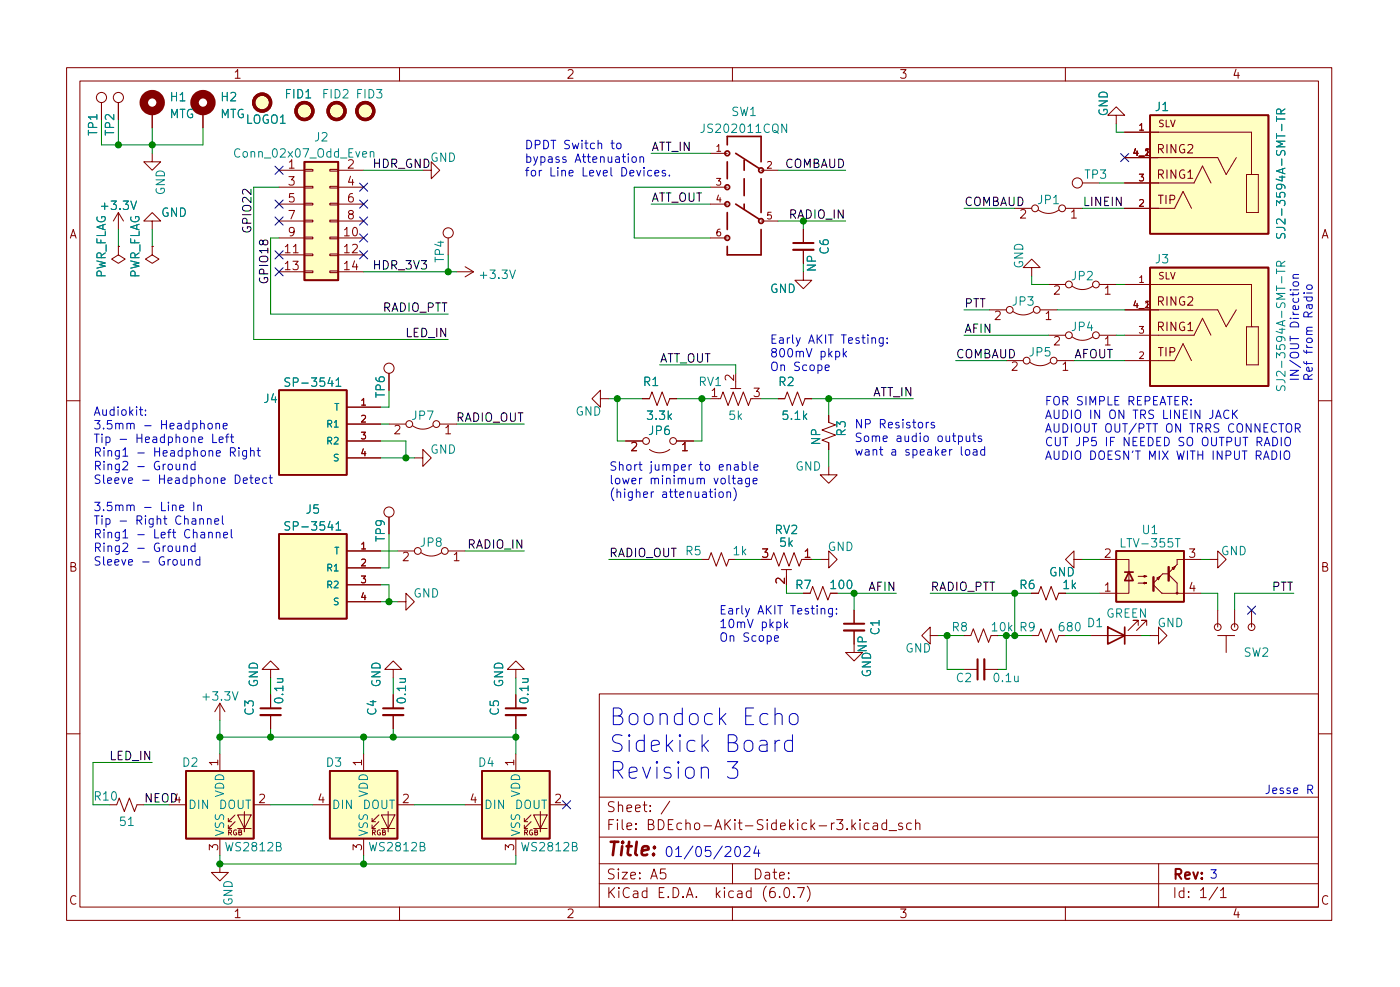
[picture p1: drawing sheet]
<svg xmlns="http://www.w3.org/2000/svg" width="210mm" height="148mm" viewBox="0 0 210 148" stroke-linecap="round" stroke-linejoin="round" font-family="sans-serif">
<g fill="none" stroke="#840000" stroke-width=".15">
<path d="M10 10.2h190v128h-190zM12 12.2h186v124h-186zM15.2 15.4v2.5M17.8 15.4v2.5M22.9 16.7v2.5M30.5 16.7v2.5M60 10.2v2M110 10.2v2M160 10.2v2M167.6 17.3h1.3l-1.3-1.3-1.2 1.3h1.2v1.3M168.9 19.8h19.1v6.4M17.8 37v1.3l1 .6-1 .6-1-.6 1-.6"/>
<path d="M17.8 37h.1M17.8 31.9v2.6M17.8 31.9l-.8 1.3M17.8 31.9l.7 1.3M22.9 23v1.3h1.2l-1.2 1.3-1.3-1.3h1.3M22.9 33.2h1.2l-1.2-1.3-1.3 1.3h1.3v1.3M22.9 37v1.3l1 .6-1 .6-1.1-.6 1.1-.6M22.9 37h.1M41.9 25.6h3.8M41.9 35.7h3.8M41.9 38.3h3.8M41.9 28.1h3.8"/>
<path d="M41.9 30.6h3.8M41.9 33.2h3.8M45.7 38.1h1.3v.3h-1.3zM45.7 35.6h1.3v.2h-1.3zM45.7 33.1h1.3v.2h-1.3zM45.7 30.5h1.3v.3h-1.3zM45.7 28h1.3v.2h-1.3zM45.7 25.4h1.3v.3h-1.3zM49.5 38.1h1.3v.3h-1.3zM49.5 35.6h1.3v.2h-1.3zM49.5 33.1h1.3v.2h-1.3zM49.5 30.5h1.3v.3h-1.3z"/>
<path d="M49.5 28h1.3v.2h-1.3zM49.5 25.4h1.3v.3h-1.3zM50.8 25.6h3.8M50.8 35.7h3.8M50.8 38.3h3.8M50.8 28.1h3.8M50.8 30.6h3.8M50.8 33.2h3.8M63.5 25.6h1.3v-1.3l1.2 1.3-1.2 1.2v-1.2M67.3 35.7v2.6M106.7 35.7h2.5M106.7 28.1h2.5"/>
<path d="M106.7 30.6h2.5M106.7 23h2.5M114.3 25.6h2.5M114.3 33.2h2.5M120.6 34.5v2M120.6 37.5v2M152.4 31.3h2.5M156 31.5a2.54 2.54 0 0 0 3 0M160 31.3h2.6M168.9 23.7h14l1.2 2.5 1.6-2.5M168.9 27.5h10.4l1.3-2.6 1.3 2.6M168.9 31.3h7.5l1.3-2.6 1.2 2.6"/>
<path d="M187.2 26.2h1.8v5.7h-1.8zM41.9 40.8h3.8M45.7 40.7h1.3v.2h-1.3zM49.5 40.7h1.3v.2h-1.3zM50.8 40.8h3.8M68.6 40.8h2.5M69.8 40l1.3 .8M71.1 40.8l-1.3 .8M90.2 59.9v-1.3l-1.3 1.3 1.3 1.2v-1.2h1.2M96.5 59.9h1l.4-1.1 .8 2.1 .7-2.1 .8 2.1 .4-1h1M107.9 59.9h.3l.4-1.1 .7 2.1 .8-2.1 .8 2.1 .7-2.1 .8 2.1 .4-1M109.7 58.3h1.6"/>
<path d="M110.5 57.3v1M116.8 59.9h1.1l.3-1.1 .8 2.1 .8-2.1 .7 2.1 .4-1h1M120.6 40.8v1.3h1.3l-1.3 1.2-1.2-1.2h1.2M148.6 46.5h2.5M151.1 54.1h2.6M152.1 46.8a2.54 2.54 0 0 0 3.1 0M154.7 54.4a2.54 2.54 0 0 0 3 0M154.9 40.2h1.3l-1.3-1.3-1.2 1.3h1.2v1.2M156.2 46.5h2.5M157.5 50.3h2.5M157.5 42.7h2.5M158.7 54.1h2.6"/>
<path d="M161 43a2.54 2.54 0 0 0 3.1 0M161 50.6a2.54 2.54 0 0 0 3.1 0M165.1 50.3h2.5M165.1 42.7h2.5M168.9 42.7h19.1v6.4M168.9 46.5h14l1.2 2.6 1.6-2.6M168.9 50.3h10.4l1.3-2.5 1.3 2.5M168.9 54.1h7.5l1.3-2.5 1.2 2.5M187.2 49.1h1.8v5.7h-1.8zM10 60.2h2M52.1 63.7h5M52.1 61.1h5"/>
<path d="M52.1 66.2h5M52.1 68.7h5M58.4 63.7h2.6M62 63.9a2.54 2.54 0 0 0 3 0M62.2 68.7h1.3v-1.2l1.3 1.2-1.3 1.3v-1.3M66 63.7h2.6M94 66.2h2.5M97.5 67.5a2.54 2.54 0 0 0 3.1 0M101.6 66.2h2.5M124.5 62.4v1l1 .4-2.1 .7 2.1 .8-2.1 .8 1.1 .4v1M124.5 70v1.3h1.2l-1.2 1.3-1.3-1.3h1.3M198 60.2h2"/>
<path d="M52.1 82.7h5M52.1 85.3h5M52.1 87.8h5M52.1 90.3h5M59.7 90.3h1.3v-1.2l1.2 1.2-1.2 1.3v-1.3M59.7 82.7h2.5M63.2 83a2.54 2.54 0 0 0 3.1 0M67.3 82.7h2.5M105.4 84h1l.4-1 .8 2 .7-2 .8 2 .4-1h1M115.8 84l.4-1 .8 2 .7-2 .8 2 .8-2 .7 2 .4-1M117.3 85.5h1.6M118.1 85.5v1"/>
<path d="M120.6 89.1h1.1l.3-1.1 .8 2.1 .8-2.1 .7 2.1 .4-1M123.2 84h1.3v-1.3l1.2 1.3-1.2 1.3v-1.3M128.3 94.6v3.4h1.2l-1.2 1.2-1.3-1.2h1.3M128.3 91.6v2M139.7 95.4v-1.3l-1.3 1.3 1.3 1.3v-1.3h1.3M145.8 95.4l.4-1 .7 2 .8-2 .8 2 .3-1M156 89.1l.3-1.1 .8 2.1 .8-2.1 .7 2.1 .4-1h1M156 95.4l.3-1 .8 2 .8-2 .7 2 .4-1M161.3 84v-1.3l-1.3 1.3 1.3 1.3v-1.3h1.3M163.8 95.4h7.6M165.1 84h4.4v1.9M169.5 85.8v3.3h-4.4"/>
<path d="M170.9 86.5h1.3l-.4-.1v.2l.4-.1M170.9 87.5h1.3l-.4-.1v.3l.4-.2M170.9 93.9v-.8h-.7h.7l-1.5 1.5M172.2 93.9v-.8h-.8h.8l-1.5 1.5M172.7 95.4h1.3v-1.3l1.3 1.3-1.3 1.3v-1.3M173.2 87.8l1.3 1.3h5.8M173.7 86.8l.5-.3-.2 .5zM175.5 86.1h-.9l-1.4 1.4M175.5 86.3l1.3 1.2v1.6M176 85.3l.5-.3-.2 .5zM180.3 84h-3.5v.7l-1.3 1.3M181.6 84h1.3v-1.3l1.2 1.3-1.2 1.3v-1.3"/>
<path d="M182.9 95.4h2.5M182.9 91.6v2.5M184.1 95.4v2.6M185.4 91.6v2.5M188 91.6v2.5M10 110.2h2M33 105.6l-.7 1.2M33 105.6v2.5M33 113.2v2.5M33 105.6l.8 1.2M40.6 100.5h1.3l-1.3-1.3-1.2 1.3h1.2v1.3M40.6 104.3v2"/>
<path d="M40.6 107.3v2.1M54.6 113.2v2.5M59.1 100.5h1.2l-1.2-1.3-1.3 1.3h1.3v1.3M59.1 104.3v2M59.1 107.3v2.1M77.5 100.5h1.2l-1.2-1.3-1.3 1.3h1.3v1.3M77.5 104.3v2M77.5 107.3v2.1M77.5 113.2v2.5M90 104.2h108v32h-108zM90 119.7h108M144.8 100.5h2"/>
<path d="M147.8 100.5h2.1M198 110.2h2M17.5 120.8l.4-1 .8 2 .7-2 .8 2 .4-1h1M25.4 120.8h2.5M33 129.7v1.3h1.3l-1.3 1.2-1.3-1.2h1.3M33 125.9v2.5M34.3 123.4h.5M35.3 123.4l-1 1v-.5M35.3 122.3l-1 1.1v-.6M35.7 122.3h2l-1 2.1zM35.7 124.4h2M36.7 121.8v3.1"/>
<path d="M38.1 120.8h2.5M47 120.8h2.5M54.6 125.9v2.5M55.9 123.4h.5M56.9 123.4l-1 1v-.5M56.9 122.3l-1 1.1v-.6M57.3 122.3h2l-1 2.1zM57.3 124.4h2M58.3 121.8v3.1M59.7 120.8h2.5M60 136.2v2M69.8 120.8h2.6"/>
<path d="M77.5 125.9v2.5M78.7 123.4h.5M79.8 123.4l-1.1 1v-.5M79.8 122.3l-1.1 1.1v-.6M80.1 122.3h2.1l-1 2.1zM80.1 124.4h2.1M81.2 121.8v3.1M82.5 120.8h2.6M90 132.7h108M90 129.7h108M90 125.7h108M99.9 130.4h-.7v.8l.2-.2 .5 .1 .1 .2-.1 .5-.2 .1h-.3l-.2-.1"/>
<path d="M100.6 120.3l-1.3 1.9M110 136.2v2M110 129.7v3M117.1 134.6v.1M117.9 133.3l.3-.1a.94 .94 0 0 1 0 1.5h-.1a1 1 0 0 1-.2-1.4zM119.2 134.6v.1M119.8 133.2h1l-.6 1.5M121.2 133a1.72 1.72 0 0 1 0 2.3M129.2 123v.2M130.5 123.6l-.4-.1-.3 .3v.5l.1 .2h.6M131.2 123.6h.5l.1 .9M131.8 123.9l-.5 .1a.29 .29 0 0 0-.2 .3 .29 .29 0 0 0 .2 .2h.5"/>
<path d="M133.2 123.6l-.5-.1-.3 .3v.5l.2 .2h.6M133.2 123v1.5M133.5 124.7h1.2M135.5 123.6l-.3-.1-.3 .3 .1 .2 .5 .1v.4h-.6M136.9 123.6l-.5-.1-.2 .3v.5l.1 .2h.6M137.5 123.7a.37 .37 0 0 1 .7 .1v.7M137.5 123v1.5M160 136.2v2M174 129.7v6.5M182.9 133.2l-1.3 1.9M183.3 133.7l.4-.5v1.5M183.3 134.7h.9"/>
<circle cx="15.2" cy="14.6" r=".76"/>
<circle cx="17.8" cy="14.6" r=".76"/>
<circle cx="67.3" cy="35" r=".76"/>
<circle cx="155.4" cy="31.3" r=".51"/>
<circle cx="159.5" cy="31.3" r=".51"/>
<circle cx="161.8" cy="27.5" r=".76"/>
<circle cx="58.4" cy="55.3" r=".76"/>
<circle cx="151.6" cy="46.5" r=".51"/>
<circle cx="154.2" cy="54.1" r=".51"/>
<circle cx="155.7" cy="46.5" r=".51"/>
<circle cx="158.2" cy="54.1" r=".51"/>
<circle cx="160.5" cy="42.7" r=".51"/>
<circle cx="160.5" cy="50.3" r=".51"/>
<circle cx="164.6" cy="42.7" r=".51"/>
<circle cx="164.6" cy="50.3" r=".51"/>
<circle cx="58.4" cy="76.9" r=".76"/>
<circle cx="61.5" cy="63.7" r=".51"/>
<circle cx="65.5" cy="63.7" r=".51"/>
<circle cx="97" cy="66.2" r=".51"/>
<circle cx="101.1" cy="66.2" r=".51"/>
<circle cx="62.7" cy="82.7" r=".51"/>
<circle cx="66.8" cy="82.7" r=".51"/>
<circle cx="176.8" cy="89.1" r=".13"/>
<circle cx="182.9" cy="94.1" r=".51"/>
<circle cx="185.4" cy="94.1" r=".51"/>
<circle cx="188" cy="94.1" r=".51"/>
</g>
<g fill="#ffffc2" stroke="#ffffc2" stroke-width=".15">
<path d="M172.7 40.2h17.8v17.7h-17.8z"/>
<path d="M27.9 115.7h10.2v10.2h-10.2z"/>
<path d="M41.9 80.2h10.2v12.7h-10.2z"/>
<path d="M49.5 115.7h10.2v10.2h-10.2z"/>
<path d="M45.7 24.3h5.1v17.8h-5.1z"/>
<path d="M172.7 17.3h17.8v17.8h-17.8z"/>
<path d="M41.9 58.6h10.2v12.7h-10.2z"/>
<path d="M167.6 82.7h10.2v7.6h-10.2z"/>
<path d="M72.4 115.7h10.1v10.2h-10.1z"/>
<circle cx="50.5" cy="16.7" r="1.27"/>
<circle cx="39.4" cy="15.4" r="1.27"/>
<circle cx="54.9" cy="16.7" r="1.27"/>
<circle cx="45.7" cy="16.7" r="1.27"/>
</g>
<g fill="none" stroke="#840000" stroke-width=".25">
<path d="M172.7 17.3h17.8v17.8h-17.8zM45.7 24.3h5.1v17.8h-5.1zM109.2 21.8v-1.3h5.1v3.8M109.2 24.3v2.5M109.2 31.9v2.6M110.5 30.6l3.5 2.3M110.5 23l3.5 2.3M111.8 24v1.6M111.8 26.8v2.6M111.8 30.6v.8M114.3 34.5v3.8h-5.1v-1.3M114.3 26.8v5.1"/>
<path d="M41.9 58.6h10.2v12.7h-10.2zM172.7 40.2h17.8v17.7h-17.8zM41.9 80.2h10.2v12.7h-10.2zM166.4 94.1l2.5 1.3-2.5 1.3zM167.6 82.7h10.2v7.6h-10.2zM168.9 85.9h1.3M168.9 94.1v2.6M169.5 85.9l.7 1.3h-1.3zM27.9 115.7h10.2v10.2h-10.2zM49.5 115.7h10.2v10.2h-10.2zM72.4 115.7h10.1v10.2h-10.1z"/>
<circle cx="109.2" cy="35.7" r=".36"/>
<circle cx="109.2" cy="30.6" r=".36"/>
<circle cx="109.2" cy="23" r=".36"/>
<circle cx="109.2" cy="28.1" r=".36"/>
<circle cx="114.3" cy="25.6" r=".36"/>
<circle cx="114.3" cy="33.2" r=".36"/>
</g>
<g fill="none" stroke="#008484" stroke-width=".15">
<path d="M191.7 17.5v.7M192.4 17.1l-.1-.6-.2-.1h-.3l-.1 .2v.5h1.3M193 16.4l-.6 .4M55.6 22.9l.2-.2 .3 .1 .1 .8M55.6 22.7v.9M191.8 35l-.1 .5 .1 .2h.4l.2-.5 .3-.2 .3 .3-.1 .5M192.4 39.9l-.1-.6-.2-.1-.3 .1-.1 .2v.4h1.3M193 39.2l-.6 .4M43.5 56.8l-.5-.1-.2 .1v.4l.6 .2 .1 .4-.2 .2-.5-.1M50.5 57.1l.3-.4v1.3M50.5 58h.7M191.7 40.4v.7"/>
<path d="M191.8 57.9l-.1 .5 .1 .2h.4l.2-.6 .3-.1 .3 .2-.1 .5M43.5 78.4l-.5-.1-.2 .1v.4l.6 .2 .1 .3-.2 .3-.5-.1M50.5 78.7l.3-.4v1.3M50.5 79.6h.7M176.5 80.9h.7"/>
</g>
<path d="M119.1 37.5h3.1M126.7 94.6h3.1M147.8 99v3M39.1 107.3h3.1M57.5 107.3h3.1M75.9 107.3h3.1" fill="none" stroke="#840000" stroke-width=".33"/>
<path d="M119.1 36.5h3.1M126.7 93.6h3.1M146.8 99v3M39.1 106.3h3.1M57.5 106.3h3.1M75.9 106.3h3.1" fill="none" stroke="#840000" stroke-width=".3"/>
<g fill="none" stroke="#840000" stroke-width="1.3">
<circle cx="22.9" cy="15.4" r="1.27"/>
<circle cx="30.5" cy="15.4" r="1.27"/>
</g>
<g fill="none" stroke="#840000" stroke-width=".51">
<circle cx="39.4" cy="15.4" r="1.27"/>
<circle cx="45.7" cy="16.7" r="1.27"/>
<circle cx="50.5" cy="16.7" r="1.27"/>
<circle cx="54.9" cy="16.7" r="1.27"/>
</g>
<path d="M173.2 86.6v2.1M175.5 85.1v2.1" fill="none" stroke="#840000" stroke-width=".36"/>
<g fill="none" stroke="#0000c2" stroke-width=".15">
<path d="M91.8 21.5h.4M91.9 21.1v1.1l.3 .1M92.7 21.5h.3l.3 .2v.4l-.3 .2h-.3l-.1-.2v-.4zM94.4 23.1v.1M94.4 23.5v.9M95 23.6l.3-.1 .3 .3v.3l-.3 .3-.3-.1-.1-.2v-.3zM96.1 23.7l.2-.2 .3 .1 .1 .8M96.1 23.5v.9M97.9 25.6h-.4l-.2 .2v.4l.1 .2h.5M98.4 26l.6-.1-.1-.3h-.4l-.1 .2v.6h.5M99.9 25.6h-.3l-.2 .2 .1 .1 .4 .2v.3h-.5M100.5 26.3v.1"/>
<path d="M123.9 55.2l.6-.1v-.3h-.4l-.2 .2 .1 .6h.5M125.5 52.8l.4-.1 .2 .3v.3l-.1 .2h-.5M126.7 52.3v1.3M126.8 53.1l.3 .5M127.1 52.7l-.4 .5M130.9 50.8l.2-.1 .3 .1 .1 .7M132.6 50.7v1l-.2 .3-.3-.1M132.6 50.8l-.3-.1-.3 .2v.4l.2 .2h.4M133.2 51.4v.1M133.2 50.8v.1M194.2 41.8h.8M194.3 42.4h.6l.1 .1v.3l-.2 .2-.5-.1-.1-.2z"/>
<path d="M195 41.2l-.8 .1v.3l.1 .2M195.8 44h.1M195.8 44.6h1.3M196.2 44h.9M196.3 44.6l-.1 .4 .3 .2h.3l.2-.1v-.5M196.3 42.9l.2-.1h.3l.2 .1 .1 .3-.3 .2h-.3l-.3-.2zM20.9 61.5h.5M21.1 61.1v1.1l.3 .1M21.8 62.2v.1M21.8 61.6v.1M26.4 69.7l.1 .8h.3l.2-.1M27 76.2l.6-.1-.1-.2-.3-.1-.2 .2v.6h.5"/>
<path d="M27 69.7v.8M27.6 69.8l.2-.1h.3v.8M27.6 69.7v.8M29.1 75.4v1.3M29.3 69.7h-.4l-.2 .2v.4l.1 .2h.5M29.3 69.3v1.2M29.7 75.9l.2-.1 .3 .1 .1 .8M29.7 75.8v.9M30 78l.2-.1h.3l.1 .8M30 77.9v.8M30.1 63.7l.2-.2 .3 .1 .1 .8M30.2 80h.5v.8"/>
<path d="M31.2 78l.1-.1h.3l.1 .8M31.2 77.9v.8M31.3 63.6l.3-.1 .3 .3v.4l-.3 .2-.3-.1-.1-.1v-.4zM31.3 79.9v.9M31.9 65.2v1.2h.7M32.2 78.3l.7-.1-.1-.3h-.4l-.2 .1 .1 .6h.5M32.4 63.7l.2-.2 .3 .1 .1 .8M32.4 63.5v.9M32.5 79.9v.9M32.9 66l.6-.1v-.2l-.4-.1-.2 .2 .1 .6h.5M33.4 77.4v1.1l.2 .2M33.5 64l.6-.2v-.2l-.4-.1-.2 .2 .1 .6h.5"/>
<path d="M33.9 65.6h.5M34.4 65.2l-.3 .2v1M34.6 67.9l.6-.1 .1-.2v-.3l-.2-.1h-.5v1.3M34.6 65.6h.5M34.7 79.5v1.1l.2 .2M34.8 65.2v1.1l.3 .1M34.9 67.9l.4 .6M35.9 67.2v.1M35.9 67.6v.9M36.5 72.1l.6-.1v-.2l-.4-.1-.2 .2 .1 .6h.5M37 67.6v1.1l-.2 .2-.3-.1M37 67.7l-.3-.1-.3 .3v.3l.1 .2h.5"/>
<path d="M37.5 71.7h.5M37.6 67.8l.2-.2 .3 .1 .1 .8M37.6 67.2v1.3M37.7 71.3v1.1l.3 .2M38.4 72.1l.6-.1-.1-.2-.4-.1-.1 .2v.6h.5M38.6 67.6h.5M38.8 67.2v1.1l.3 .2M40.1 71.8l-.4-.1-.3 .3v.3l.2 .2h.5M40.4 71.7h.5M40.6 71.3v1.1l.3 .2M107.4 73.8v.9M108.1 73.9l.3-.1 .2 .3v.3l-.2 .3-.3-.1-.1-.2v-.3z"/>
<path d="M109.2 74l.2-.2 .3 .1v.8M109.2 73.8v.9M110 71.8h.4M110.1 71.4v1.1l.3 .1M110.2 73.2a1.46 1.46 0 0 1 0 2M110.3 69.8h.5l.1 .8M110.9 70l-.5 .1a.25 .25 0 0 0-.1 .2 .25 .25 0 0 0 .1 .3l.5-.1M110.9 71.9h.5v.7M111.4 72.1l-.4 .1a.25 .25 0 0 0-.2 .2 .25 .25 0 0 0 .2 .2h.4M111.5 69.8l.3-.1 .3 .3v.3l-.1 .2h-.5M111.5 69.3v1.3M112.6 71.8v1l-.3 .3-.3-.1"/>
<path d="M112.6 71.9l-.4-.1-.2 .2v.4l.1 .2h.5M112.6 69.3v1.1l.2 .2M113.1 72.2l.6-.1v-.2l-.4-.1-.2 .2 .1 .6h.5M113.2 70.2l.6-.2v-.2l-.4-.1-.2 .2 .1 .6h.5M139.5 63.4l-.3 .1-.1 .1M140.3 63.5l-.3-.1-.2 .2 .1 .2 .4 .1v.3h-.5M145.1 65.4l.1 .8 .3 .1 .1-.1M145.1 67.5h.3l.2 .2v.4l-.2 .2h-.3l-.1-.2v-.4zM145.6 65.4v.9M146.1 65.4h.4M146.2 67.5h.5v.8M146.2 65v1.1l.3 .2"/>
<path d="M146.7 67.8h-.4a.25 .25 0 0 0-.2 .3 .25 .25 0 0 0 .2 .2h.4M147.4 65.5l-.3-.1-.2 .2 .1 .2 .4 .1v.3h-.5M147.9 67.5h-.4l-.2 .2v.4l.1 .2h.5M147.9 67.1v1.2M178.9 60.7v.1M178.9 60v.1M184.6 61.7a.51 .51 0 0 0-.7 0 .51 .51 0 0 0-.1 .6 .48 .48 0 0 0 .2 .5 .48 .48 0 0 0 .6-.1M185.1 61.6v1.2M185.3 62.1l.5 .7M185.8 61.6l-.7 .7M191 67.7a.64 .64 0 0 1 .8 .6 .64 .64 0 0 1-.8 .7zM191.2 65.7a.64 .64 0 0 1 .7 .6 .64 .64 0 0 1-.7 .6z"/>
<path d="M192.3 67.7v1.3M192.4 65.7v1.2M193 65.8a.43 .43 0 0 1 .5-.1 .43 .43 0 0 1 .3 .4v.4a.42 .42 0 0 1-.4 .4 .42 .42 0 0 1-.4-.4zM193 67.8a.42 .42 0 0 1 .5-.1 .42 .42 0 0 1 .2 .4v.4a.42 .42 0 0 1-.4 .5 .42 .42 0 0 1-.5-.5v-.4zM193.3 63.7a.42 .42 0 0 1 .5-.1 .42 .42 0 0 1 .2 .4v.5a.42 .42 0 0 1-.4 .4 .42 .42 0 0 1-.5-.4v-.5zM194.5 64.3l.6-.1 .2-.2-.1-.3-.2-.1h-.5v1.3M194.8 64.3l.5 .6M26.4 81.9l.1 .8 .3 .1 .2-.1M27 81.9v.9M27.2 84v.8h.3l.2-.1M27.6 82.1l.2-.2 .3 .1v.8M27.6 81.9v.9"/>
<path d="M27.7 84v.8M28.3 84.1l.2-.1 .3 .1 .1 .7M28.3 84v.8M29.3 82l-.4-.1-.2 .3v.4l.1 .1h.5M29.3 81.5v1.3M30 84.1l-.4-.1-.2 .2v.4l.1 .2h.5M30 83.6v1.2M30.7 80.2l-.4 .1a.25 .25 0 0 0-.2 .2 .25 .25 0 0 0 .2 .3l.4-.1M31.3 80l.2-.1 .3 .1 .1 .8M32.5 80l.2-.1 .3 .1v.8M33.6 80.3l.6-.1-.1-.2-.3-.1-.2 .2v.6h.5M116.3 95.8l.6-.1v-.2l-.4-.1-.2 .2 .1 .6h.5"/>
<path d="M117.8 93v1.2M117.9 93.7l.4 .5M118.3 93.4l-.5 .5M123.3 91.5l.2-.2 .3 .1 .1 .8M125 91.3v1.1l-.2 .2-.3-.1M125 91.4l-.3-.1-.3 .3v.3l.1 .2h.5M125.6 92.1v.1M125.6 91.4v.1M109.3 114.3h1.5l-.8 1a.68 .68 0 0 1 .8 .5v.6l-.2 .3-.3 .1h-.7l-.3-.2M116.4 107.4a.62 .62 0 0 1 1.1 .1v1.3M116.4 111.1v1.7M117.1 111.1a.64 .64 0 0 0-.7 .5"/>
<path d="M118.7 107.4a.68 .68 0 0 1 .6-.3 .68 .68 0 0 1 .5 .5v.7a.68 .68 0 0 1-.6 .5 .68 .68 0 0 1-.7-.5v-.7zM119 111.3l-.2-.2h-.5l-.4 .3-.1 .2v.7l.3 .4 .2 .1h.5l.2-.1M119 110.3v2.5M196.4 118.5h.6l.1-.2v-.3l-.2-.1h-.5v1.2M196.7 118.5l.4 .6M110.6 127.2l.2-.1a.94 .94 0 0 1 0 1.5h-.1a1 1 0 0 1-.1-1.4zM111.8 127.2l.2-.1 .5 .1a.41 .41 0 0 1 .1 .5l-.9 .9h.9M113.6 127l-.4 1.1h.9M113.9 127.6v1"/>
</g>
<g fill="none" stroke="#008400" stroke-width=".15">
<path d="M15.2 17.9v3.9h15.3v-2.6M17.8 17.9v3.9M22.9 19.2v3.8M167.6 18.6v1.2h1.3M17.8 34.5v2.5M22.9 34.5v2.5M41.9 35.7h-1.3v11.5h26.7M41.9 28.1h-3.8v22.9h29.2M54.6 25.6h8.9M67.3 38.3v2.5M97.8 30.6h8.9M97.8 23h8.9"/>
<path d="M106.7 28.1h-11.5v7.6h11.5M116.8 25.6h10.2M116.8 33.2h10.2M120.6 33.2v1.3M120.6 39.5v1.3M144.8 31.3h7.6M162.6 31.3h6.3M165.1 27.5h3.8M54.6 40.8h14M58.4 58.6v2.5h-1.3M91.4 59.9h5.1M92.7 59.9v6.3h1.3"/>
<path d="M99.1 54.8h11.4v1.2M101.6 59.9h5.1M105.4 59.9v6.3h-1.3M114.3 59.9h2.5M121.9 59.9h15.3M124.5 59.9v2.5M143.5 54.1h7.6M144.8 46.5h3.8M144.8 50.3h12.7M154.9 41.4v1.3h2.6M158.7 46.5h10.2M161.3 54.1h7.6"/>
<path d="M167.6 50.3h1.3M167.6 42.7h1.3M57.1 63.7h1.3M57.1 68.7h5.1M57.1 66.2h3.9v2.5M68.6 63.7h10.1M124.5 67.5v2.5M57.1 87.8h1.3v2.5M57.1 90.3h2.6M57.1 82.7h2.6M58.4 80.2v5.1h-1.3M69.8 82.7h8.9"/>
<path d="M91.4 84h14M110.5 84h3.8M118.1 87.8v1.3h2.5M121.9 84h1.3M134.6 89.1h-6.3v2.5M139.7 89.1h15.2M141 95.4h3.8M142.2 95.4v5.1h2.6M151.1 95.4v5.1h-1.2M152.4 89.1v6.3h2.5M160 89.1h5.1M160 95.4h3.8"/>
<path d="M162.6 84h2.5M171.4 95.4h1.3M180.3 89.1h2.6v2.5M180.3 84h1.3M194.3 89.1h-8.9v2.5M22.9 114.5h-8.9v6.3M33 110.7h44.5M33 108.1v5.1M40.6 101.8v2.5M40.6 109.4v1.3M54.6 110.7v2.5M59.1 101.8v2.5"/>
<path d="M59.1 109.4v1.3M77.5 101.8v2.5M77.5 109.4v3.8M21.6 120.8h3.8M33 128.4v1.3h44.5v-1.3M40.6 120.8h6.4M54.6 128.4v1.3M62.2 120.8h7.6"/>
</g>
<g fill="none" stroke="#000084" stroke-width=".15">
<path d="M41.3 37.7l1.2 1.2M41.3 25l1.2 1.2M41.3 30l1.2 1.3M41.3 32.6l1.2 1.2M42.5 37.7l-1.2 1.2M42.5 25l-1.2 1.2M42.5 30l-1.2 1.3M42.5 32.6l-1.2 1.2M54 35.1l1.2 1.2M54 32.6l1.2 1.2M54 37.7l1.2 1.2M54 30l1.2 1.3"/>
<path d="M54 27.5l1.2 1.2M55.2 35.1l-1.2 1.2M55.2 32.6l-1.2 1.2M55.2 37.7l-1.2 1.2M55.2 30l-1.2 1.3M55.2 27.5l-1.2 1.2M168.3 23l1.2 1.3M169.5 23l-1.2 1.3M41.3 40.2l1.2 1.2M42.5 40.2l-1.2 1.2M187.4 91l1.2 1.2M188.6 91l-1.2 1.2"/>
<path d="M84.5 120.2l1.2 1.2M85.7 120.2l-1.2 1.2"/>
</g>
<g fill="#008400" stroke="#008400" stroke-width=".15">
<circle cx="40.6" cy="110.7" r=".46"/>
<circle cx="54.6" cy="110.7" r=".46"/>
<circle cx="33" cy="110.7" r=".46"/>
<circle cx="33" cy="129.7" r=".46"/>
<circle cx="54.6" cy="129.7" r=".46"/>
<circle cx="124.5" cy="59.9" r=".46"/>
<circle cx="128.3" cy="89.1" r=".46"/>
<circle cx="142.2" cy="95.4" r=".46"/>
<circle cx="151.1" cy="95.4" r=".46"/>
<circle cx="61" cy="68.7" r=".46"/>
<circle cx="67.3" cy="40.8" r=".46"/>
<circle cx="152.4" cy="89.1" r=".46"/>
<circle cx="152.4" cy="95.4" r=".46"/>
<circle cx="92.7" cy="59.9" r=".46"/>
<circle cx="105.4" cy="59.9" r=".46"/>
<circle cx="77.5" cy="110.7" r=".46"/>
<circle cx="59.1" cy="110.7" r=".46"/>
<circle cx="58.4" cy="90.3" r=".46"/>
<circle cx="17.8" cy="21.8" r=".46"/>
<circle cx="22.9" cy="21.8" r=".46"/>
</g>
<g font-size="3.5" fill="#0000c2">
<text x="91.4" y="108.9">Boondock Echo</text>
<text x="91.4" y="112.9">Sidekick Board</text>
<text x="91.4" y="116.9">Revision 3</text>
</g>
<text font-size="2.8" fill="#840000" x="91" y="128.5">Title:</text>
<g font-size="2.1" fill="#840000">
<text x="91" y="124.6">File: BDEcho-AKit-Sidekick-r3.kicad_sch</text>
<text x="91" y="121.9">Sheet: /</text>
<text x="91" y="134.8">KiCad E.D.A. kicad (6.0.7)</text>
<text x="91" y="132">Size: A5</text>
<text x="113" y="132">Date:</text>
<text x="176" y="132">Rev:</text>
<text x="176" y="134.8">Id: 1/1</text>
</g>
<text font-size="2.1" fill="#0000c2" x="99.7" y="128.7">01/05/2024</text>
<g font-size="1.8" fill="#840000">
<text x="35" y="11.8">1</text>
<text x="85" y="11.8">2</text>
<text x="135" y="11.8">3</text>
<text x="185" y="11.8">4</text>
<text x="173.8" y="23">RING2</text>
<text x="43.3" y="25.3">1</text>
<text x="43.3" y="27.8">3</text>
<text x="52.2" y="25.3">2</text>
<text x="52.2" y="27.8">4</text>
<text x="173.8" y="26.8">RING1</text>
<text x="10.3" y="35.8">A</text>
<text x="43.3" y="30.4">5</text>
<text x="43.3" y="32.9">7</text>
<text x="43.3" y="35.5">9</text>
<text x="51.7" y="35.5">10</text>
<text x="52.2" y="30.4">6</text>
<text x="52.2" y="32.9">8</text>
<text x="153.2" y="32.8">2</text>
<text x="160.8" y="32.8">1</text>
<text x="173.9" y="30.6">TIP</text>
<text x="198.4" y="35.8">A</text>
<text x="42.8" y="38">11</text>
<text x="42.8" y="40.5">13</text>
<text x="51.7" y="38">12</text>
<text x="51.7" y="40.5">14</text>
<text x="158.3" y="44.2">2</text>
<text x="165.9" y="44.2">1</text>
<text x="173.8" y="45.9">RING2</text>
<text x="149.4" y="48">2</text>
<text x="157" y="48">1</text>
<text x="158.3" y="51.8">2</text>
<text x="173.8" y="49.7">RING1</text>
<text x="173.9" y="53.5">TIP</text>
<text x="57.8" y="59.7" transform="rotate(-90 57.8 59.7)">TP6</text>
<text x="106.8" y="59.6">1</text>
<text x="110.2" y="57.2" transform="rotate(-90 110.2 57.2)">2</text>
<text x="113.2" y="59.6">3</text>
<text x="151.9" y="55.7">2</text>
<text x="159.5" y="55.7">1</text>
<text x="59.2" y="65.2">2</text>
<text x="66.8" y="65.2">1</text>
<text x="94.8" y="67.7">2</text>
<text x="102.4" y="67.7">1</text>
<text x="57.8" y="81.3" transform="rotate(-90 57.8 81.3)">TP9</text>
<text x="114.4" y="83.7">3</text>
<text x="120.8" y="83.7">1</text>
<text x="165.9" y="83.7">2</text>
<text x="178.6" y="83.7">3</text>
<text x="10.3" y="85.8">B</text>
<text x="60.5" y="84.2">2</text>
<text x="68.1" y="84.2">1</text>
<text x="117.9" y="87.6" transform="rotate(-90 117.9 87.6)">2</text>
<text x="124.9" y="88.4">100</text>
<text x="153.2" y="88.4">R6</text>
<text x="165.9" y="88.8">1</text>
<text x="178.6" y="88.8">4</text>
<text x="198.4" y="85.8">B</text>
<text x="32.8" y="115" transform="rotate(-90 32.8 115)">1</text>
<text x="54.4" y="115" transform="rotate(-90 54.4 115)">1</text>
<text x="77.2" y="115" transform="rotate(-90 77.2 115)">1</text>
<text x="38.9" y="120.6">2</text>
<text x="47.8" y="120.6">4</text>
<text x="60.5" y="120.6">2</text>
<text x="70.6" y="120.6">4</text>
<text x="83.3" y="120.6">2</text>
<text x="32.8" y="127.7" transform="rotate(-90 32.8 127.7)">3</text>
<text x="54.4" y="127.7" transform="rotate(-90 54.4 127.7)">3</text>
<text x="77.2" y="127.7" transform="rotate(-90 77.2 127.7)">3</text>
<text x="10.3" y="135.8">C</text>
<text x="35" y="137.8">1</text>
<text x="85" y="137.8">2</text>
<text x="135" y="137.8">3</text>
<text x="185" y="137.8">4</text>
<text x="198.4" y="135.8">C</text>
</g>
<g font-size="1.8" fill="#008484">
<text x="25.4" y="17.7">MTG</text>
<text x="25.6" y="15.2">H1</text>
<text x="33" y="17.7">MTG</text>
<text x="33.2" y="15.2">H2</text>
<text x="42.9" y="14.8">FID1</text>
<text x="48.5" y="14.8">FID2</text>
<text x="53.6" y="14.8">FID3</text>
<text x="109.8" y="17.4">SW1</text>
<text x="166.4" y="17.5" transform="rotate(-90 166.4 17.5)">GND</text>
<text x="173.5" y="16.7">J1</text>
<text x="14.6" y="20.3" transform="rotate(-90 14.6 20.3)">TP1</text>
<text x="17.1" y="20.3" transform="rotate(-90 17.1 20.3)">TP2</text>
<text x="35.6" y="23.7">Conn_02x07_Odd_Even</text>
<text x="36.9" y="18.6">LOGO1</text>
<text x="47.3" y="21.2">J2</text>
<text x="105.8" y="20">JS202011CQN</text>
<text x="24.8" y="29.3" transform="rotate(-90 24.8 29.3)">GND</text>
<text x="64.6" y="24.3">GND</text>
<text x="162.9" y="26.8">TP3</text>
<text x="15.4" y="31.5">+3.3V</text>
<text x="24.2" y="32.5">GND</text>
<text x="155.9" y="30.6">JP1</text>
<text x="193" y="34.2" transform="rotate(-90 193 34.2)">SJ2-3594A-SMT-TR</text>
<text x="15.9" y="42" transform="rotate(-90 15.9 42)">PWR_FLAG</text>
<text x="21" y="42" transform="rotate(-90 21 42)">PWR_FLAG</text>
<text x="66.7" y="39.3" transform="rotate(-90 66.7 39.3)">TP4</text>
<text x="72.3" y="41.9">+3.3V</text>
<text x="122.6" y="40.8" transform="rotate(-90 122.6 40.8)">NP</text>
<text x="124.5" y="38.1" transform="rotate(-90 124.5 38.1)">C6</text>
<text x="153.7" y="40.3" transform="rotate(-90 153.7 40.3)">GND</text>
<text x="173.5" y="39.5">J3</text>
<text x="115.6" y="44">GND</text>
<text x="152.1" y="45.9">JP3</text>
<text x="161" y="42.1">JP2</text>
<text x="154.6" y="53.5">JP5</text>
<text x="161" y="49.7">JP4</text>
<text x="43.5" y="58.1">SP-3541</text>
<text x="96.7" y="57.9">R1</text>
<text x="105" y="57.9">RV1</text>
<text x="117" y="57.9">R2</text>
<text x="193" y="57" transform="rotate(-90 193 57)">SJ2-3594A-SMT-TR</text>
<text x="39.7" y="60.5">J4</text>
<text x="61.9" y="63">JP7</text>
<text x="86.4" y="62.4">GND</text>
<text x="97.3" y="63">3.3k</text>
<text x="97.5" y="65.3">JP6</text>
<text x="109.5" y="63">5k</text>
<text x="117.7" y="63">5.1k</text>
<text x="127" y="65.4" transform="rotate(-90 127 65.4)">R3</text>
<text x="64.6" y="68.1">GND</text>
<text x="119.4" y="70.6">GND</text>
<text x="123.2" y="66.8" transform="rotate(-90 123.2 66.8)">NP</text>
<text x="46" y="77.1">J5</text>
<text x="43.5" y="79.6">SP-3541</text>
<text x="63.2" y="82.1">JP8</text>
<text x="103" y="83.3">R5</text>
<text x="110.1" y="83.3">1k</text>
<text x="116.4" y="80.2">RV2</text>
<text x="117.1" y="82.1">5k</text>
<text x="124.3" y="82.7">GND</text>
<text x="168.7" y="82.2">LTV-355T</text>
<text x="171.6" y="80.2">U1</text>
<text x="183.3" y="83.3">GND</text>
<text x="62.1" y="89.7">GND</text>
<text x="119.5" y="88.4">R7</text>
<text x="157.5" y="86.5">GND</text>
<text x="159.7" y="88.4">1k</text>
<text x="132.1" y="95.3" transform="rotate(-90 132.1 95.3)">C1</text>
<text x="143" y="94.8">R8</text>
<text x="153.2" y="94.8">R9</text>
<text x="159.2" y="94.8">680</text>
<text x="163.3" y="94.1">D1</text>
<text x="166.1" y="92.7">GREEN</text>
<text x="173.8" y="94.1">GND</text>
<text x="130.2" y="97.9" transform="rotate(-90 130.2 97.9)">NP</text>
<text x="130.8" y="101.7" transform="rotate(-90 130.8 101.7)">GND</text>
<text x="135.9" y="98">GND</text>
<text x="186.8" y="98.6">SW2</text>
<text x="30.7" y="105.2">+3.3V</text>
<text x="38.1" y="107.3" transform="rotate(-90 38.1 107.3)">C3</text>
<text x="38.7" y="103.2" transform="rotate(-90 38.7 103.2)">GND</text>
<text x="42.5" y="105.4" transform="rotate(-90 42.5 105.4)">0.1u</text>
<text x="56.5" y="107.3" transform="rotate(-90 56.5 107.3)">C4</text>
<text x="57.1" y="103.2" transform="rotate(-90 57.1 103.2)">GND</text>
<text x="61" y="105.4" transform="rotate(-90 61 105.4)">0.1u</text>
<text x="74.9" y="107.3" transform="rotate(-90 74.9 107.3)">C5</text>
<text x="75.6" y="103.2" transform="rotate(-90 75.6 103.2)">GND</text>
<text x="79.4" y="105.4" transform="rotate(-90 79.4 105.4)">0.1u</text>
<text x="143.6" y="102.4">C2</text>
<text x="149.4" y="102.4">0.1u</text>
<text x="27.4" y="115.1">D2</text>
<text x="33.7" y="119.7" transform="rotate(-90 33.7 119.7)">VDD</text>
<text x="49" y="115.1">D3</text>
<text x="55.2" y="119.7" transform="rotate(-90 55.2 119.7)">VDD</text>
<text x="71.9" y="115.1">D4</text>
<text x="78.1" y="119.7" transform="rotate(-90 78.1 119.7)">VDD</text>
<text x="18.1" y="124">51</text>
<text x="28.2" y="121.4">DIN</text>
<text x="32.8" y="121.4">DOUT</text>
<text x="33.7" y="125.6" transform="rotate(-90 33.7 125.6)">VSS</text>
<text x="49.8" y="121.4">DIN</text>
<text x="54.4" y="121.4">DOUT</text>
<text x="55.2" y="125.6" transform="rotate(-90 55.2 125.6)">VSS</text>
<text x="72.6" y="121.4">DIN</text>
<text x="77.3" y="121.4">DOUT</text>
<text x="78.1" y="125.6" transform="rotate(-90 78.1 125.6)">VSS</text>
<text x="34.1" y="127.8">WS2812B</text>
<text x="55.7" y="127.8">WS2812B</text>
<text x="78.5" y="127.8">WS2812B</text>
<text x="34.9" y="136" transform="rotate(-90 34.9 136)">GND</text>
</g>
<g font-size="1.8" fill="#0000c2">
<text x="78.7" y="22.4">DPDT Switch to</text>
<text x="78.7" y="24.4">bypass Attenuation</text>
<text x="78.7" y="26.5">for Line Level Devices.</text>
<text x="115.6" y="51.6">Early AKIT Testing:</text>
<text x="115.6" y="53.6">800mV pkpk</text>
<text x="115.6" y="55.7">On Scope</text>
<text x="195.1" y="57.3" transform="rotate(-90 195.1 57.3)">IN/OUT Direction</text>
<text x="197.1" y="57.3" transform="rotate(-90 197.1 57.3)">Ref from Radio</text>
<text x="14" y="62.4">Audiokit:</text>
<text x="14" y="64.5">3.5mm - Headphone</text>
<text x="128.3" y="64.3">NP Resistors</text>
<text x="156.8" y="60.8">FOR SIMPLE REPEATER:</text>
<text x="156.8" y="62.9">AUDIO IN ON TRS LINEIN JACK</text>
<text x="156.8" y="64.9">AUDIOUT OUT/PTT ON TRRS CONNECTOR</text>
<text x="14" y="66.5">Tip - Headphone Left</text>
<text x="14" y="68.5">Ring1 - Headphone Right</text>
<text x="14" y="70.6">Ring2 - Ground</text>
<text x="91.4" y="70.7">Short jumper to enable</text>
<text x="128.3" y="66.3">Some audio outputs</text>
<text x="128.3" y="68.4">want a speaker load</text>
<text x="156.8" y="67">CUT JP5 IF NEEDED SO OUTPUT RADIO</text>
<text x="156.8" y="69">AUDIO DOESN'T MIX WITH INPUT RADIO</text>
<text x="14" y="72.6">Sleeve - Headphone Detect</text>
<text x="14" y="76.7">3.5mm - Line In</text>
<text x="91.4" y="72.7">lower minimum voltage</text>
<text x="91.4" y="74.7">(higher attenuation)</text>
<text x="14" y="78.8">Tip - Right Channel</text>
<text x="14" y="80.8">Ring1 - Left Channel</text>
<text x="14" y="82.9">Ring2 - Ground</text>
<text x="14" y="84.9">Sleeve - Ground</text>
<text x="107.9" y="92.2">Early AKIT Testing:</text>
<text x="107.9" y="94.3">10mV pkpk</text>
<text x="107.9" y="96.3">On Scope</text>
<text x="189.9" y="119.2">Jesse R</text>
<text x="181.6" y="131.9">3</text>
</g>
<g font-size="1.8">
<text x="97.8" y="22.7">ATT_IN</text>
<text x="55.9" y="25.2">HDR_GND</text>
<text x="117.8" y="25.2">COMBAUD</text>
<text x="37.8" y="34.5" transform="rotate(-90 37.8 34.5)">GPIO22</text>
<text x="97.8" y="30.3">ATT_OUT</text>
<text x="144.8" y="30.9">COMBAUD</text>
<text x="162.6" y="30.9">LINEIN</text>
<text x="55.9" y="40.5">HDR_3V3</text>
<text x="40.3" y="42.1" transform="rotate(-90 40.3 42.1)">GPIO18</text>
<text x="57.3" y="46.8">RADIO_PTT</text>
<text x="144.8" y="46.2">PTT</text>
<text x="61" y="50.6">LED_IN</text>
<text x="143.5" y="53.8">COMBAUD</text>
<text x="144.8" y="50">AFIN</text>
<text x="161.3" y="53.8">AFOUT</text>
<text x="165.9" y="51.8">1</text>
<text x="99.1" y="54.4">ATT_OUT</text>
<text x="131" y="59.5">ATT_IN</text>
<text x="68.3" y="63.3">RADIO_OUT</text>
<text x="70.3" y="82.4">RADIO_IN</text>
<text x="91.4" y="83.6">RADIO_OUT</text>
<text x="130.5" y="88.7">AFIN</text>
<text x="139.7" y="88.7">RADIO_PTT</text>
<text x="191" y="88.7">PTT</text>
<text x="16.6" y="114.1">LED_IN</text>
<text x="21.6" y="120.5">NEOD4</text>
</g>
<g font-size="1.8" fill="#008400">
<text x="118.5" y="32.8">RADIO_IN</text>
<text x="149" y="94.8">10k</text>
<text x="14.3" y="120.2">R10</text>
</g>
<g font-size="1.4" fill="#840000">
<text x="107.6" y="22.8">1</text>
<text x="170.3" y="23.4">4_1</text>
<text x="171.1" y="19.6">1</text>
<text x="171.8" y="23.4">2</text>
<text x="173.9" y="19.1">SLV</text>
<text x="107.6" y="27.8">3</text>
<text x="115.2" y="25.3">2</text>
<text x="171.1" y="27.2">3</text>
<text x="107.6" y="30.4">4</text>
<text x="107.6" y="35.5">6</text>
<text x="115.2" y="32.9">5</text>
<text x="171.1" y="31">2</text>
<text x="173.9" y="41.9">SLV</text>
<text x="170.3" y="46.3">4_1</text>
<text x="171.1" y="42.5">1</text>
<text x="171.8" y="46.3">2</text>
<text x="171.1" y="53.9">2</text>
<text x="171.1" y="50.1">3</text>
<text x="54.2" y="60.9">1</text>
<text x="54.2" y="63.4">2</text>
<text x="54.2" y="65.9">3</text>
<text x="54.2" y="68.5">4</text>
<text x="54.2" y="82.5">1</text>
<text x="54.2" y="85">2</text>
<text x="54.2" y="87.5">3</text>
<text x="54.2" y="90.1">4</text>
</g>
<g font-size="1.4" fill="#008484">
<text x="49.2" y="64.2">R1</text>
<text x="50.2" y="61.6">T</text>
<text x="49.2" y="66.7">R2</text>
<text x="50.1" y="69.2">S</text>
<text x="50.2" y="83.2">T</text>
<text x="49.2" y="85.8">R1</text>
<text x="49.2" y="88.3">R2</text>
<text x="50.1" y="90.8">S</text>
</g>
<g font-size="1.1" fill="#840000">
<text x="34.1" y="125.4">RGB</text>
<text x="55.7" y="125.4">RGB</text>
<text x="78.6" y="125.4">RGB</text>
</g>
</svg>
